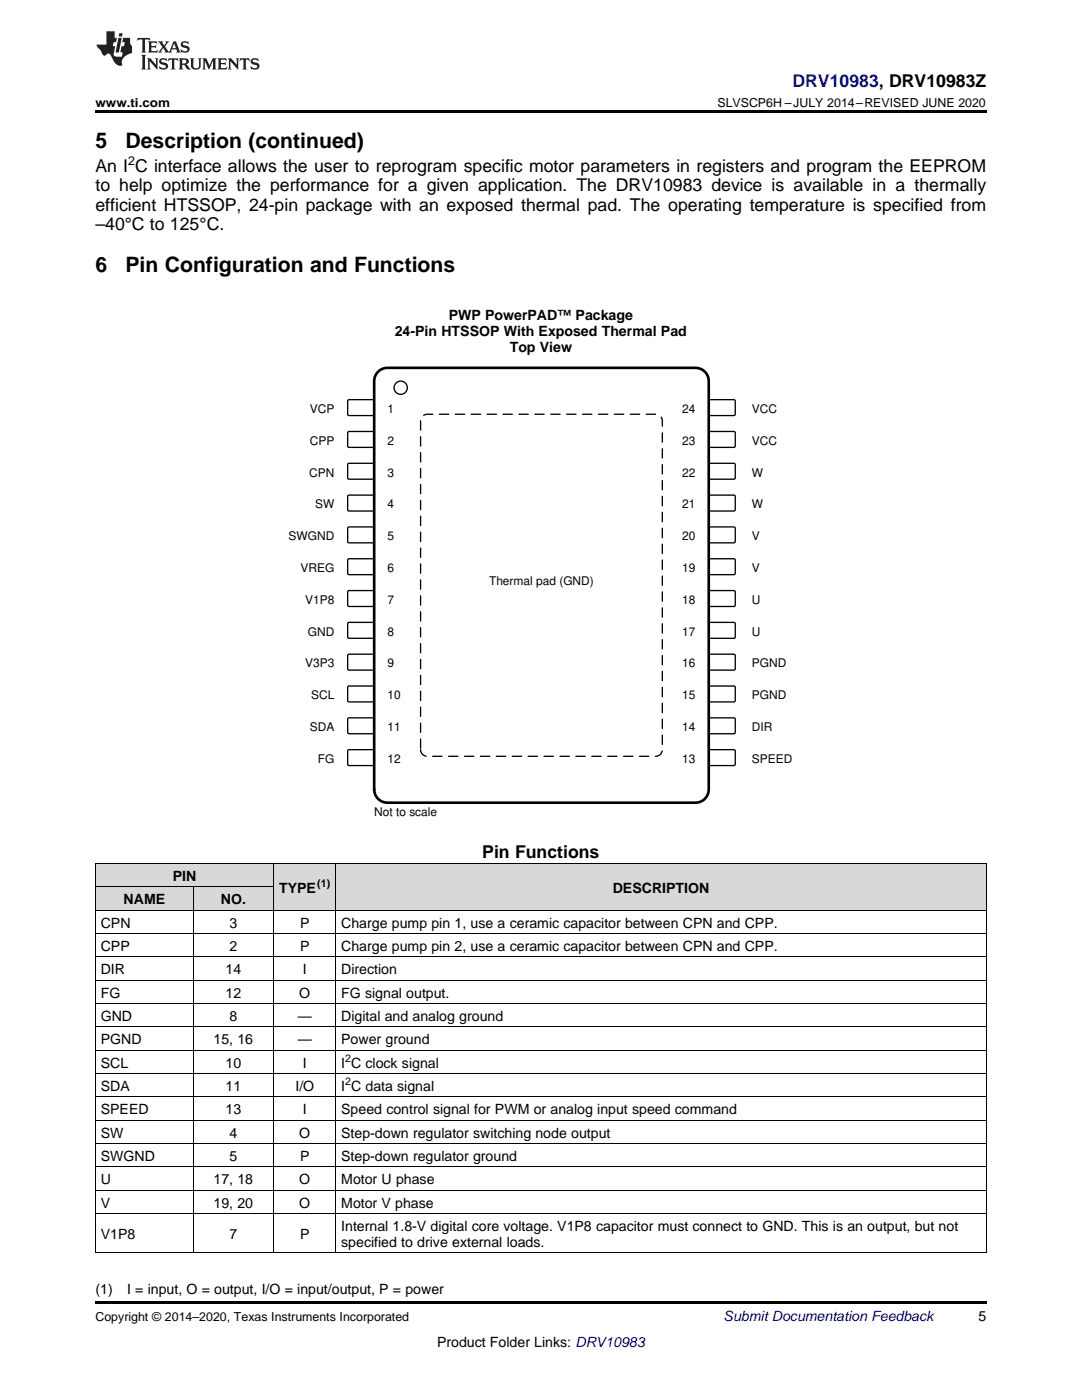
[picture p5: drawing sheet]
<svg xmlns="http://www.w3.org/2000/svg" width="216mm" height="279mm" viewBox="0 0 216 279" stroke-linecap="round" stroke-linejoin="round" font-family="sans-serif">
<g fill="#d8d8d8">
<path d="M54.6 172.4h12.4v9.3h-12.4z"/>
<path d="M67 172.4h129.8v9.3h-129.8z"/>
<path d="M19 177.1h19.6v4.6h-19.6z"/>
<path d="M38.6 177.1h16v4.6h-16z"/>
<path d="M19 172.4h19.6v4.7h-19.6z"/>
<path d="M38.6 172.4h16v4.7h-16z"/>
</g>
<path d="M19 259.7h177.8v.5h-177.8z" fill="#000"/>
<g fill="none" stroke="#000" stroke-width=".2">
<path d="M19 177h35.6M19 172.3h177.8M19.1 172.4v77.7M38.5 177.1v73M54.6 172.4v77.7M67 172.4v77.7M196.8 172.4v77.7M19 195.6h177.8M19 191h177.8M19 186.3h177.8M19 181.7h177.8M19 218.9h177.8"/>
<path d="M19 214.3h177.8M19 209.6h177.8M19 204.9h177.8M19 200.3h177.8M19 237.5h177.8M19 232.9h177.8M19 228.2h177.8M19 223.6h177.8M19 250h177.8M19 242.2h177.8"/>
</g>
<path d="M69.5 79.8h5l.2 .2-.1 2.8-.2 .1h-4.9l-.1-.2v-2.7z" fill-rule="evenodd" fill="#fff"/>
<path d="M69.5 79.8h5l.2 .2-.1 2.8-.2 .1h-4.9l-.1-.2v-2.7z" fill="none" stroke="#000" stroke-width=".26"/>
<path d="M141.6 79.8h5l.1 .2v2.8l-.3 .1h-4.8l-.2-.2v-2.7z" fill-rule="evenodd" fill="#fff"/>
<path d="M141.6 79.8h5l.1 .2v2.8l-.3 .1h-4.8l-.2-.2v-2.7z" fill="none" stroke="#000" stroke-width=".26"/>
<path d="M69.5 86.1h5l.2 .3-.1 2.8-.2 .1-4.9-.1-.1-.2v-2.6z" fill-rule="evenodd" fill="#fff"/>
<path d="M69.5 86.1h5l.2 .3-.1 2.8-.2 .1-4.9-.1-.1-.2v-2.6z" fill="none" stroke="#000" stroke-width=".26"/>
<path d="M141.6 86.1h5l.1 .3v2.8l-.3 .1-4.8-.1-.2-.2v-2.6z" fill-rule="evenodd" fill="#fff"/>
<path d="M141.6 86.1h5l.1 .3v2.8l-.3 .1-4.8-.1-.2-.2v-2.6z" fill="none" stroke="#000" stroke-width=".26"/>
<path d="M69.5 92.5h5l.2 .2-.1 2.8-.2 .1h-4.9l-.1-.2v-2.7z" fill-rule="evenodd" fill="#fff"/>
<path d="M69.5 92.5h5l.2 .2-.1 2.8-.2 .1h-4.9l-.1-.2v-2.7z" fill="none" stroke="#000" stroke-width=".26"/>
<path d="M141.6 92.5h5l.1 .2v2.8l-.3 .1h-4.8l-.2-.2v-2.7z" fill-rule="evenodd" fill="#fff"/>
<path d="M141.6 92.5h5l.1 .2v2.8l-.3 .1h-4.8l-.2-.2v-2.7z" fill="none" stroke="#000" stroke-width=".26"/>
<path d="M69.5 98.8h5l.2 .3-.1 2.8-.2 .1-4.9-.1-.1-.2v-2.6z" fill-rule="evenodd" fill="#fff"/>
<path d="M69.5 98.8h5l.2 .3-.1 2.8-.2 .1-4.9-.1-.1-.2v-2.6z" fill="none" stroke="#000" stroke-width=".26"/>
<path d="M141.6 98.8h5l.1 .3v2.8l-.3 .1-4.8-.1-.2-.2v-2.6z" fill-rule="evenodd" fill="#fff"/>
<path d="M141.6 98.8h5l.1 .3v2.8l-.3 .1-4.8-.1-.2-.2v-2.6z" fill="none" stroke="#000" stroke-width=".26"/>
<path d="M69.5 105.2h5l.2 .2-.1 2.8-.2 .1h-4.9l-.1-.2v-2.7z" fill-rule="evenodd" fill="#fff"/>
<path d="M69.5 105.2h5l.2 .2-.1 2.8-.2 .1h-4.9l-.1-.2v-2.7z" fill="none" stroke="#000" stroke-width=".26"/>
<path d="M141.6 105.2h5l.1 .2v2.8l-.3 .1h-4.8l-.2-.2v-2.7z" fill-rule="evenodd" fill="#fff"/>
<path d="M141.6 105.2h5l.1 .2v2.8l-.3 .1h-4.8l-.2-.2v-2.7z" fill="none" stroke="#000" stroke-width=".26"/>
<path d="M69.5 111.5h5l.2 .3-.1 2.8-.2 .1-4.9-.1-.1-.2v-2.6z" fill-rule="evenodd" fill="#fff"/>
<path d="M69.5 111.5h5l.2 .3-.1 2.8-.2 .1-4.9-.1-.1-.2v-2.6z" fill="none" stroke="#000" stroke-width=".26"/>
<path d="M141.6 111.5h5l.1 .3v2.8l-.3 .1-4.8-.1-.2-.2v-2.6z" fill-rule="evenodd" fill="#fff"/>
<path d="M141.6 111.5h5l.1 .3v2.8l-.3 .1-4.8-.1-.2-.2v-2.6z" fill="none" stroke="#000" stroke-width=".26"/>
<path d="M69.5 117.9h5l.2 .2-.1 2.8-.2 .1h-4.9l-.1-.2v-2.7z" fill-rule="evenodd" fill="#fff"/>
<path d="M69.5 117.9h5l.2 .2-.1 2.8-.2 .1h-4.9l-.1-.2v-2.7z" fill="none" stroke="#000" stroke-width=".26"/>
<path d="M141.6 117.9h5l.1 .2v2.8l-.3 .1h-4.8l-.2-.2v-2.7z" fill-rule="evenodd" fill="#fff"/>
<path d="M141.6 117.9h5l.1 .2v2.8l-.3 .1h-4.8l-.2-.2v-2.7z" fill="none" stroke="#000" stroke-width=".26"/>
<path d="M69.5 124.2h5l.2 .3-.1 2.8-.2 .1-4.9-.1-.1-.2v-2.6z" fill-rule="evenodd" fill="#fff"/>
<path d="M69.5 124.2h5l.2 .3-.1 2.8-.2 .1-4.9-.1-.1-.2v-2.6z" fill="none" stroke="#000" stroke-width=".26"/>
<path d="M141.6 124.2h5l.1 .3v2.8l-.3 .1-4.8-.1-.2-.2v-2.6z" fill-rule="evenodd" fill="#fff"/>
<path d="M141.6 124.2h5l.1 .3v2.8l-.3 .1-4.8-.1-.2-.2v-2.6z" fill="none" stroke="#000" stroke-width=".26"/>
<path d="M69.5 130.6h5l.2 .2-.1 2.8-.2 .1h-4.9l-.1-.2v-2.7z" fill-rule="evenodd" fill="#fff"/>
<path d="M69.5 130.6h5l.2 .2-.1 2.8-.2 .1h-4.9l-.1-.2v-2.7z" fill="none" stroke="#000" stroke-width=".26"/>
<path d="M141.5 130.7l.2-.1h4.9l.1 .2v2.8l-.3 .1h-4.8l-.2-.2z" fill-rule="evenodd" fill="#fff"/>
<path d="M141.5 130.7l.2-.1h4.9l.1 .2v2.8l-.3 .1h-4.8l-.2-.2z" fill="none" stroke="#000" stroke-width=".26"/>
<path d="M69.4 137l.2-.1h4.9l.2 .3-.1 2.8-.2 .1-4.9-.1-.1-.2z" fill-rule="evenodd" fill="#fff"/>
<path d="M69.4 137l.2-.1h4.9l.2 .3-.1 2.8-.2 .1-4.9-.1-.1-.2z" fill="none" stroke="#000" stroke-width=".26"/>
<path d="M141.5 137l.2-.1h4.9l.1 .3v2.8l-.3 .1-4.8-.1-.2-.2z" fill-rule="evenodd" fill="#fff"/>
<path d="M141.5 137l.2-.1h4.9l.1 .3v2.8l-.3 .1-4.8-.1-.2-.2z" fill="none" stroke="#000" stroke-width=".26"/>
<path d="M69.4 143.4l.2-.1h4.9l.2 .2-.1 2.8-.2 .1h-4.9l-.1-.2z" fill-rule="evenodd" fill="#fff"/>
<path d="M69.4 143.4l.2-.1h4.9l.2 .2-.1 2.8-.2 .1h-4.9l-.1-.2z" fill="none" stroke="#000" stroke-width=".26"/>
<path d="M141.5 143.4l.2-.1h4.9l.1 .2v2.8l-.3 .1h-4.8l-.2-.2z" fill-rule="evenodd" fill="#fff"/>
<path d="M141.5 143.4l.2-.1h4.9l.1 .2v2.8l-.3 .1h-4.8l-.2-.2z" fill="none" stroke="#000" stroke-width=".26"/>
<path d="M69.4 149.7l.2-.1h4.9l.2 .3-.1 2.8-.2 .1-4.9-.1-.1-.2z" fill-rule="evenodd" fill="#fff"/>
<path d="M69.4 149.7l.2-.1h4.9l.2 .3-.1 2.8-.2 .1-4.9-.1-.1-.2z" fill="none" stroke="#000" stroke-width=".26"/>
<path d="M141.5 149.7l.2-.1h4.9l.1 .3v2.8l-.3 .1-4.8-.1-.2-.2z" fill-rule="evenodd" fill="#fff"/>
<g fill="none" stroke="#000" stroke-width=".26">
<path d="M141.5 149.7l.2-.1h4.9l.1 .3v2.8l-.3 .1-4.8-.1-.2-.2z"/>
<circle cx="80" cy="77.4" r="1.32"/>
</g>
<path d="M75.7 74l1-.5 .6-.1h61.5a2.65 2.65 0 0 1 2.6 2.7v81.4a2.65 2.65 0 0 1-2.6 2.7h-61.5a2.65 2.65 0 0 1-2.6-2.7v-81.4a2.64 2.64 0 0 1 1-2.1z" fill="none" stroke="#000" stroke-width=".53"/>
<path d="M84.5 82.9l.7-.2h45.6a1.32 1.32 0 0 1 1.4 1.3v65.6a1.32 1.32 0 0 1-1.4 1.3h-45.6a1.32 1.32 0 0 1-1.3-1.3v-65.6l.1-.4z" fill-rule="evenodd" fill="#fff"/>
<path d="M84.5 82.9l.7-.2h45.6a1.32 1.32 0 0 1 1.4 1.3v65.6a1.32 1.32 0 0 1-1.4 1.3h-45.6a1.32 1.32 0 0 1-1.3-1.3v-65.6l.1-.4z" fill="none" stroke="#000" stroke-width=".26" stroke-dasharray="1.9 1.3"/>
<path d="M19 22h177.8v.5h-177.8z" fill="#000"/>
<g fill="#231f20">
<path d="M27.5 7.6l-.1 .5 .4-.2h.6v.1v2.1l-.2 .4h1l-.3-.4v-2.1l.1-.1h.5l.5 .2-.2-.5zM29.5 8.3l.2 .3v1.5l-.2 .4h1.8l.2-.6a1.04 1.04 0 0 1-1.3 .2v-.7h.6l.3 .2v-.6l-.3 .2h-.6v-.6l.8-.1 .4 .3-.2-.5zM31.5 8.3l.9 1.1-.9 1.1h.8l-.2-.2 .5-.7 .4 .7-.2 .2h1.5l-.1-.2 .1-.4h.9l.1 .4-.2 .2h1l-.3-.3-.7-1.9h-.5l-.9 2-.8-1 .9-1h-.8l.1 .3-.3 .5-.4-.6 .2-.2zM34.7 8.6l.4 1h-.7zM36.3 8.4a.63 .63 0 0 0-.2 .7 .63 .63 0 0 0 .6 .4l.6 .2 .1 .2a.75 .75 0 0 1-.7 .4 .75 .75 0 0 1-.6-.5l.1 .7 .1-.1a1.11 1.11 0 0 0 1.5-.6 1.13 1.13 0 0 0-1.2-.8l-.1-.4a1.04 1.04 0 0 1 1.2 .2l-.2-.5-.1 .1-.5-.2zM28.2 10.9l.2 .4v2.2l-.2 .4h1l-.3-.4v-2.2l.3-.4zM29.3 11.6l.3 .4v1.5l-.3 .4h.8l-.2-.4v-1.3l1.5 1.7v-1.9l.2-.4h-.7l.2 .4v.9l-1.1-1.3zM32 11.8a.62 .62 0 0 0-.2 .7 .62 .62 0 0 0 .6 .4l.6 .1 .1 .3a.76 .76 0 0 1-.7 .3 .76 .76 0 0 1-.6-.4l.1 .7 .1-.1a1.11 1.11 0 0 0 1.5-.6 1.13 1.13 0 0 0-1.2-.8l-.1-.4a1.04 1.04 0 0 1 1.2 .2l-.2-.6-.1 .1-.5-.1zM33.7 11.6l-.2 .6a.61 .61 0 0 1 .8-.3v1.6l-.2 .4h.9l-.2-.4v-1.6a.63 .63 0 0 1 .8 .3l-.2-.6zM35.6 11.6l.3 .4v1.5l-.3 .4h1l-.2-.2v-.8l.5 .2a.76 .76 0 0 0 1.2 .7l-1-1a.58 .58 0 0 0 .6-.5 .58 .58 0 0 0-.5-.6zM36.4 11.9h.1a.45 .45 0 0 1 .5 .1 .45 .45 0 0 1 .1 .5l-.7 .2zM37.9 11.6l.2 .2a2.17 2.17 0 0 0 .3 1.9 .99 .99 0 0 0 1.6-.6v-1.1l.2-.4h-.7l.2 .2a1.92 1.92 0 0 1-.2 1.8 .6 .6 0 0 1-.9-.5v-1.1l.2-.4zM40.4 11.6l.2 .4v1.5l-.2 .4h.7l-.2-.4v-1.4l.8 1.8 .8-1.8v1.4l-.2 .4h.9l-.2-.4v-1.5l.2-.4h-.8l-.6 1.5-.6-1.5zM43.4 11.6l.2 .4v1.5l-.2 .4h1.8l.2-.6a1.04 1.04 0 0 1-1.3 .1v-.6h.5l.4 .2v-.6l-.4 .2h-.5v-.7h.8l.3 .3-.1-.6zM45.5 11.6l.2 .4v1.5l-.2 .4h.7l-.2-.4v-1.3l1.5 1.7v-1.9l.2-.4h-.7l.2 .4v.9l-1.1-1.3zM47.9 11.6l-.1 .6a.61 .61 0 0 1 .8-.3v1.6l-.3 .4h1l-.3-.4 .1-1.6a.63 .63 0 0 1 .7 .3l-.1-.6zM50.2 11.8a.62 .62 0 0 0-.2 .7 .62 .62 0 0 0 .6 .4l.6 .1 .2 .3a.76 .76 0 0 1-.8 .3 .76 .76 0 0 1-.6-.4l.1 .7 .2-.1a1.11 1.11 0 0 0 1.5-.6 1.13 1.13 0 0 0-1.3-.8l-.1-.4a1.04 1.04 0 0 1 1.2 .2l-.1-.6-.2 .1-.5-.1z"/>
<path d="M21.2 6.3v2.6h-1.9l.1 .4 .7 .9a.91 .91 0 0 0 1 .8 .56 .56 0 0 1 .5-.3 .56 .56 0 0 1 .5 .3l.4 .8a1.53 1.53 0 0 0 1.9 1.2 1.54 1.54 0 0 1 1-2.1l.9-.3v-1.4a1.52 1.52 0 0 1-.3-1.6h-1.4l-.2 .8h.5l-.2 .8h-.4l-.2 1v.2l.4 .1-.2 .8a1.93 1.93 0 0 1-1.6-.3l.3-1.8h-.5l.2-.8h.4l.2-.8h-.4v-1.3zM23.6 7.6l-.6 2.9h.7l.6-2.9zM23.8 6.6l-.1 .7h.6l.2-.7z"/>
</g>
<g font-size="4.2">
<text x="19" y="29.6">5</text>
<text x="25" y="29.6">Description (continued)</text>
<text x="19" y="54.4">6</text>
<text x="25" y="54.4">Pin Configuration and Functions</text>
</g>
<text font-size="3.5" fill="#00f" x="158.1" y="17.3">DRV10983, DRV10983Z</text>
<g font-size="3.5">
<text x="19" y="34.3">An I C interface allows the user to reprogram specific motor parameters in registers and program the EEPROM</text>
<text x="19" y="38.2">to help optimize the performance for a given application. The DRV10983 device is available in a thermally</text>
<text x="19" y="42.1">efficient HTSSOP, 24-pin package with an exposed thermal pad. The operating temperature is specified from</text>
<text x="19" y="45.9">–40°C to 125°C.</text>
<text x="96.2" y="171.1">Pin Functions</text>
</g>
<g font-size="2.8">
<text x="89.5" y="63.9">PWP PowerPAD™ Package</text>
<text x="78.8" y="67.1">24-Pin HTSSOP With Exposed Thermal Pad</text>
<text x="101.7" y="70.2">Top View</text>
<text x="34.5" y="175.8">PIN</text>
<text x="55.7" y="178.1">TYPE</text>
<text x="122.3" y="178.1">DESCRIPTION</text>
<text x="20.1" y="185.1">CPN</text>
<text x="24.7" y="180.4">NAME</text>
<text x="44.1" y="180.4">NO.</text>
<text x="45.8" y="185.1">3</text>
<text x="59.9" y="185.1">P</text>
<text x="68.1" y="185.1">Charge pump pin 1, use a ceramic capacitor between CPN and CPP.</text>
<text x="20.1" y="189.8">CPP</text>
<text x="45.8" y="189.8">2</text>
<text x="59.9" y="189.8">P</text>
<text x="68.1" y="189.8">Charge pump pin 2, use a ceramic capacitor between CPN and CPP.</text>
<text x="20.1" y="194.4">DIR</text>
<text x="45" y="194.4">14</text>
<text x="60.4" y="194.4">I</text>
<text x="68.1" y="194.4">Direction</text>
<text x="20.1" y="199.1">FG</text>
<text x="20.1" y="203.7">GND</text>
<text x="45" y="199.1">12</text>
<text x="45.8" y="203.7">8</text>
<text x="59.4" y="203.7">—</text>
<text x="59.7" y="199.1">O</text>
<text x="68.1" y="199.1">FG signal output.</text>
<text x="68.1" y="203.7">Digital and analog ground</text>
<text x="20.1" y="208.4">PGND</text>
<text x="42.6" y="208.4">15, 16</text>
<text x="59.4" y="208.4">—</text>
<text x="68.1" y="208.4">Power ground</text>
<text x="20.1" y="213">SCL</text>
<text x="45" y="213">10</text>
<text x="60.4" y="213">I</text>
<text x="68.1" y="213">I C clock signal</text>
<text x="20.1" y="217.7">SDA</text>
<text x="45" y="217.7">11</text>
<text x="58.9" y="217.7">I/O</text>
<text x="68.1" y="217.7">I C data signal</text>
<text x="20.1" y="222.4">SPEED</text>
<text x="20.1" y="227">SW</text>
<text x="45" y="222.4">13</text>
<text x="45.8" y="227">4</text>
<text x="59.7" y="227">O</text>
<text x="60.4" y="222.4">I</text>
<text x="68.1" y="222.4">Speed control signal for PWM or analog input speed command</text>
<text x="68.1" y="227">Step-down regulator switching node output</text>
<text x="20.1" y="231.7">SWGND</text>
<text x="45.8" y="231.7">5</text>
<text x="59.9" y="231.7">P</text>
<text x="68.1" y="231.7">Step-down regulator ground</text>
<text x="20.1" y="236.3">U</text>
<text x="42.6" y="236.3">17, 18</text>
<text x="59.7" y="236.3">O</text>
<text x="68.1" y="236.3">Motor U phase</text>
<text x="20.1" y="241">V</text>
<text x="42.6" y="241">19, 20</text>
<text x="59.7" y="241">O</text>
<text x="68.1" y="241">Motor V phase</text>
<text x="68.1" y="245.6">Internal 1.8-V digital core voltage. V1P8 capacitor must connect to GND. This is an output, but not</text>
<text x="20.1" y="247.2">V1P8</text>
<text x="45.8" y="247.2">7</text>
<text x="59.9" y="247.2">P</text>
<text x="68.1" y="248.8">specified to drive external loads.</text>
<text x="19" y="258.2">(1)</text>
<text x="25.4" y="258.2">I = input, O = output, I/O = input/output, P = power</text>
<text x="195.3" y="263.6">5</text>
<text x="87.2" y="268.9">Product Folder Links: DRV10983</text>
</g>
<text font-size="2.8" fill="#0000c8" x="144.4" y="263.6">Submit Documentation Feedback</text>
<g font-size="2.5">
<text x="19" y="21.4">www.ti.com</text>
<text x="143.2" y="21.4">SLVSCP6H –JULY 2014–REVISED JUNE 2020</text>
<text x="25.6" y="32.9">2</text>
<text x="19" y="263.6">Copyright © 2014–2020, Texas Instruments Incorporated</text>
</g>
<g font-size="2.4">
<text x="61.8" y="82.4">VCP</text>
<text x="77.3" y="82.4">1</text>
<text x="136.1" y="82.4">24</text>
<text x="150" y="82.4">VCC</text>
<text x="61.8" y="88.8">CPP</text>
<text x="77.3" y="88.8">2</text>
<text x="136.1" y="88.8">23</text>
<text x="150" y="88.8">VCC</text>
<text x="61.7" y="95.1">CPN</text>
<text x="77.3" y="95.1">3</text>
<text x="136.1" y="95.1">22</text>
<text x="150" y="95.1">W</text>
<text x="62.9" y="101.5">SW</text>
<text x="77.3" y="101.5">4</text>
<text x="136.1" y="101.5">21</text>
<text x="150" y="101.5">W</text>
<text x="57.6" y="107.8">SWGND</text>
<text x="77.3" y="107.8">5</text>
<text x="136.1" y="107.8">20</text>
<text x="150" y="107.8">V</text>
<text x="60" y="114.2">VREG</text>
<text x="77.3" y="114.2">6</text>
<text x="97.6" y="116.8">Thermal pad (GND)</text>
<text x="136.1" y="114.2">19</text>
<text x="150" y="114.2">V</text>
<text x="60.9" y="120.5">V1P8</text>
<text x="77.3" y="120.5">7</text>
<text x="136.1" y="120.5">18</text>
<text x="150" y="120.5">U</text>
<text x="61.4" y="126.9">GND</text>
<text x="77.3" y="126.9">8</text>
<text x="136.1" y="126.9">17</text>
<text x="150" y="126.9">U</text>
<text x="60.9" y="133.2">V3P3</text>
<text x="77.3" y="133.2">9</text>
<text x="136.1" y="133.2">16</text>
<text x="150" y="133.2">PGND</text>
<text x="62.1" y="139.6">SCL</text>
<text x="77.3" y="139.6">10</text>
<text x="136.1" y="139.6">15</text>
<text x="150" y="139.6">PGND</text>
<text x="61.8" y="145.9">SDA</text>
<text x="77.3" y="145.9">11</text>
<text x="136.1" y="145.9">14</text>
<text x="150" y="145.9">DIR</text>
<text x="63.4" y="152.3">FG</text>
<text x="77.3" y="152.3">12</text>
<text x="136.1" y="152.3">13</text>
<text x="150" y="152.3">SPEED</text>
<text x="74.7" y="162.8">Not to scale</text>
</g>
<g font-size="2.1">
<text x="63.3" y="177">(1)</text>
<text x="68.9" y="211.9">2</text>
<text x="68.9" y="216.6">2</text>
</g>
</svg>
